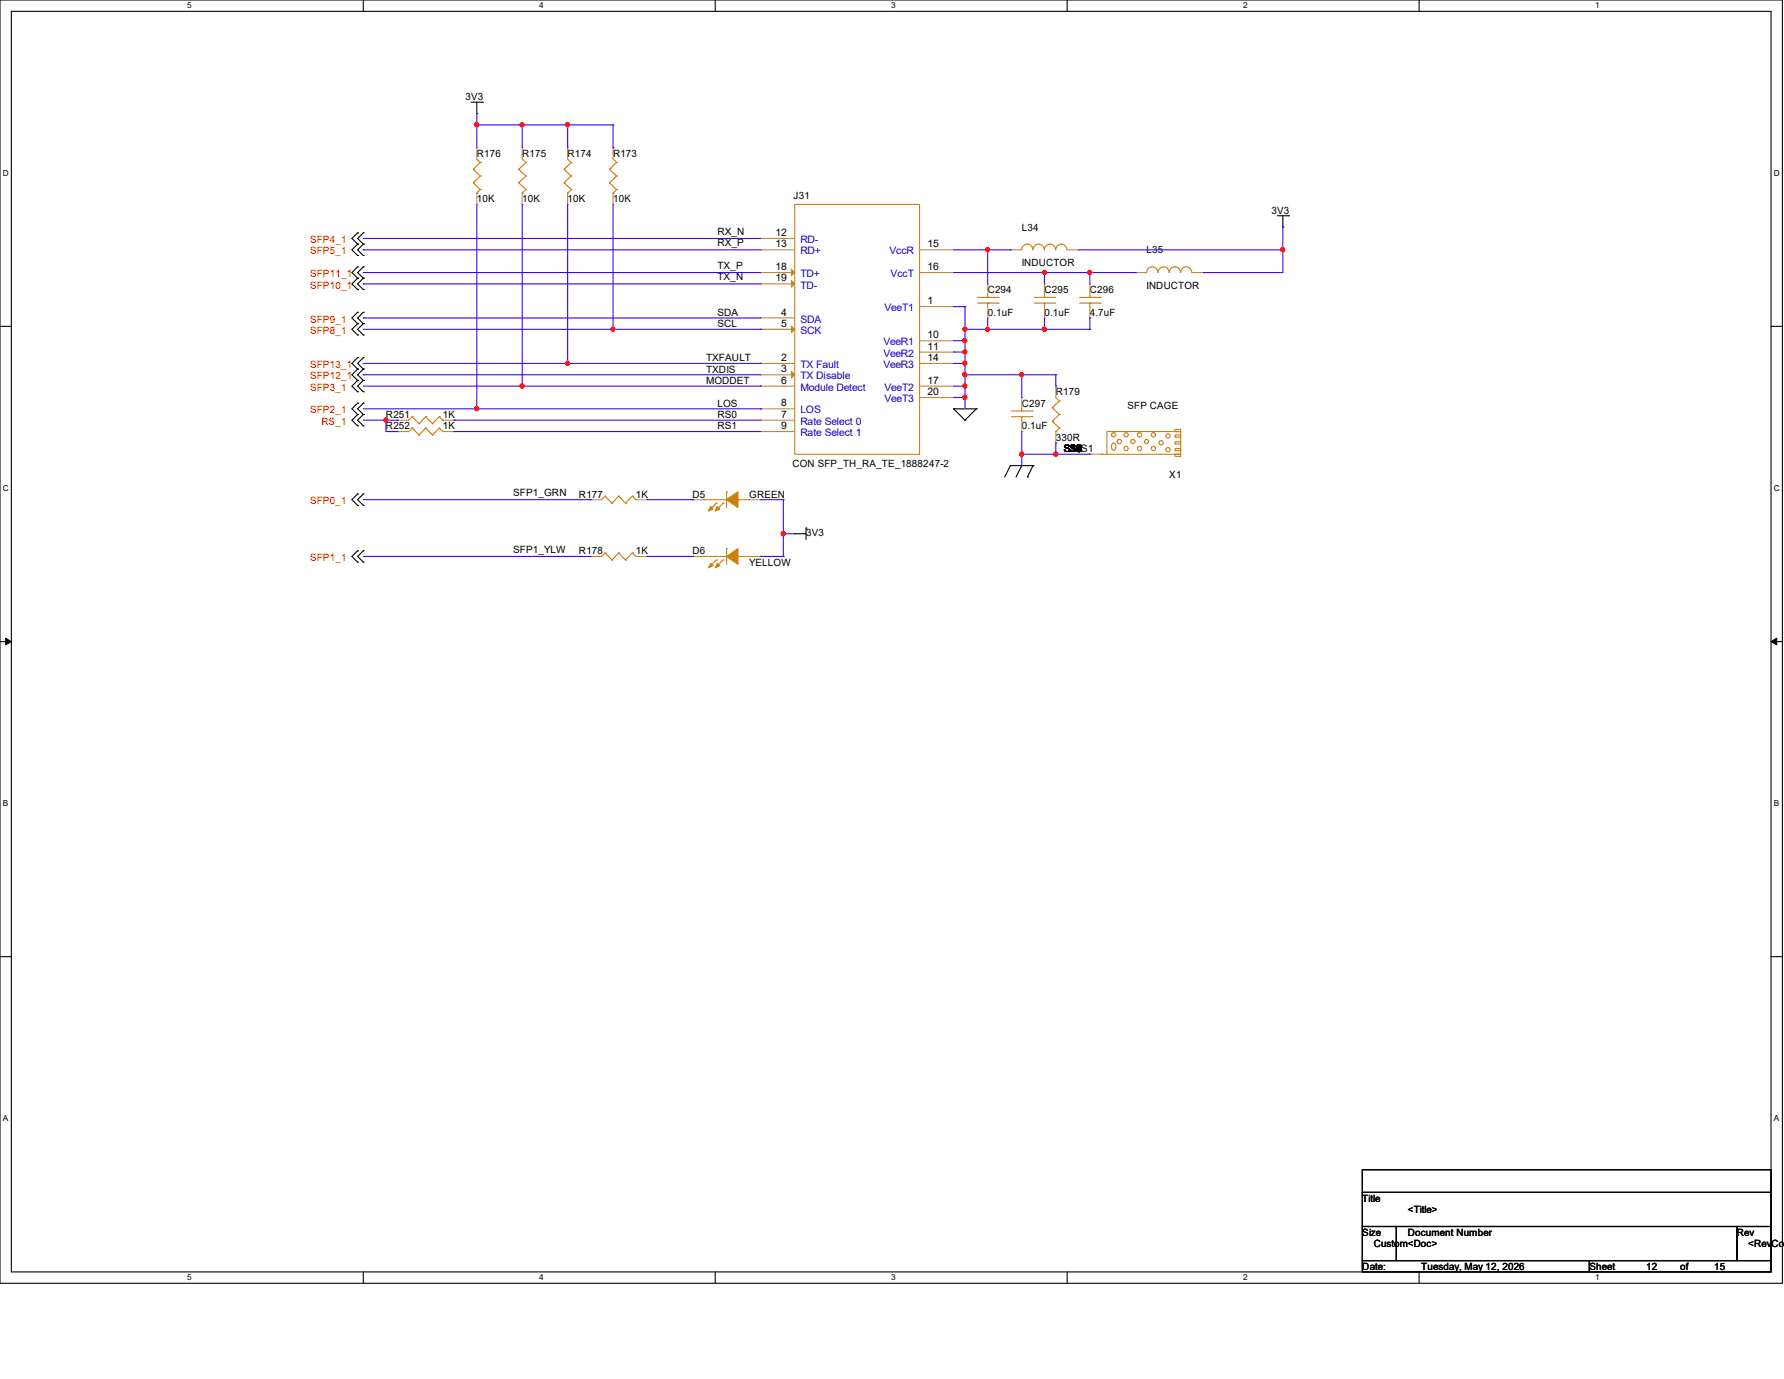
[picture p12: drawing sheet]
<svg xmlns="http://www.w3.org/2000/svg" width="279mm" height="216mm" viewBox="0 0 279 216" stroke-linecap="round" stroke-linejoin="round" font-family="sans-serif">
<path d="M0 0h279.1v200.9h-279.1zM1.8 1.8h275.6v197.3h-275.6z" fill="none" stroke="#000" stroke-width=".17"/>
<g fill="#fff">
<path d="M29.3 .2h.7v1.4h-.7z"/>
<path d="M29.3 199.3h.7v1.4h-.7z"/>
</g>
<path d="M56.9 0v1.8M56.9 199.1v1.8" fill="none" stroke="#000" stroke-width=".17"/>
<g fill="#fff">
<path d="M84.5 .2h.6v1.4h-.6z"/>
<path d="M84.5 199.3h.6v1.4h-.6z"/>
</g>
<path d="M112 0v1.8M112 199.1v1.8" fill="none" stroke="#000" stroke-width=".17"/>
<g fill="#fff">
<path d="M139.6 .2h.7v1.4h-.7z"/>
<path d="M139.6 199.3h.7v1.4h-.7z"/>
</g>
<path d="M167.1 0v1.8M167.1 199.1v1.8" fill="none" stroke="#000" stroke-width=".17"/>
<g fill="#fff">
<path d="M194.7 .2h.7v1.4h-.7z"/>
<path d="M194.7 199.3h.7v1.4h-.7z"/>
</g>
<path d="M222.2 0v1.8M222.2 199.1v1.8" fill="none" stroke="#000" stroke-width=".17"/>
<g fill="#fff">
<path d="M249.8 .2h.7v1.4h-.7z"/>
<path d="M249.8 199.3h.7v1.4h-.7z"/>
<path d="M.5 26.4h.9v1.4h-.9z"/>
<path d="M277.8 26.4h.9v1.4h-.9z"/>
<path d="M.5 75.7h.9v1.4h-.9z"/>
<path d="M277.8 75.7h.9v1.4h-.9z"/>
</g>
<path d="M0 51.1h1.8M277.4 51.1h1.7" fill="none" stroke="#000" stroke-width=".17"/>
<g fill="#fff">
<path d="M.5 125.1h.8v1.4h-.8z"/>
<path d="M277.8 125.1h.8v1.4h-.8z"/>
</g>
<path d="M0 100.5h1.8M277.4 100.5h1.7" fill="none" stroke="#000" stroke-width=".17"/>
<path d="M.9 99.9l.9 .6-.9 .5zM277.4 100.5l.9-.6v1.1z" fill="#000" stroke="#000" stroke-width=".16"/>
<g fill="#fff">
<path d="M.5 174.4h.8v1.4h-.8z"/>
<path d="M277.8 174.4h.8v1.4h-.8z"/>
</g>
<g fill="none" stroke="#000" stroke-width=".17">
<path d="M73.8 16h1.8M74.7 17.8h.1M74.7 16v1.8M75.6 16h.1M56 36.4h.1M56 38.2h.1M56 36.4l-.9 .9 .9 .9M56 38.2l-.9 .9 .9 .9M56.9 36.4h.1M56.9 38.2h.1M56.9 36.4l-.9 .9 .9 .9M56.9 38.2l-.9 .9 .9 .9"/>
<path d="M200 33.8h1.8M200.9 35.6h.1M200.9 33.8v1.8M201.8 33.8h.1M56 40h.1M56 43.6h.1M56 45.3h.1M56 41.8h.1M56 48.9h.1M56 50.7h.1M56 52.5h.1M56 56h.1"/>
<path d="M56 57.8h.1M56 59.6h.1M56 43.6l-.9 .8 .9 .9M56 41.8l-.9 .9 .9 .9M56 48.9l-.9 .9 .9 .9M56 50.7l-.9 .9 .9 .9M56 56l-.9 .9 .9 .9M56 57.8l-.9 .9 .9 .9M56 59.6l-.9 .9 .9 .8M56.9 40h.1M56.9 43.6h.1M56.9 45.3h.1"/>
<path d="M56.9 41.8h.1M56.9 48.9h.1M56.9 50.7h.1M56.9 52.5h.1M56.9 56h.1M56.9 57.8h.1M56.9 59.6h.1M56.9 43.6l-.9 .8 .9 .9M56.9 41.8l-.9 .9 .9 .9M56.9 48.9l-.9 .9 .9 .9M56.9 50.7l-.9 .9 .9 .9M56.9 56l-.9 .9 .9 .9"/>
<path d="M56.9 57.8l-.9 .9 .9 .9M56.9 59.6l-.9 .9 .9 .8M56 61.3h.1M56 63.1h.1M56 64.9h.1M56 77.3h.1M56 79.1h.1M56 66.7h.1M56 63.1l-.9 .9 .9 .9M56 77.3l-.9 .9 .9 .9M56 64.9l-.9 .9 .9 .9M56.9 61.3h.1"/>
<path d="M56.9 63.1h.1M56.9 64.9h.1M56.9 77.3h.1M56.9 79.1h.1M56.9 66.7h.1M56.9 63.1l-.9 .9 .9 .9M56.9 77.3l-.9 .9 .9 .9M56.9 64.9l-.9 .9 .9 .9M149.4 64h.1M149.4 64h3.5M149.4 64l1.7 1.8M151.1 65.8h.1"/>
<path d="M152.9 64h.1M152.9 64l-1.8 1.8M158.2 72.9h.1M158.2 72.9l-.8 1.8M158.2 72.9h3.6M160 72.9h.1M160 72.9l-.9 1.8M160.9 74.7h.1M161.8 72.9h.1M161.8 72.9l-.9 1.8M56 86.2h.1M56 88h.1"/>
<path d="M56 86.2l-.9 .9 .9 .9M56.9 86.2h.1M56.9 88h.1M56.9 86.2l-.9 .9 .9 .9M124.5 83.6h.1M124.5 83.6h1.7M126.2 82.7h.1M126.2 82.7v1.8M0 149.8h1.8M277.4 149.8h1.7M213.4 183.1h64v3.6h-64zM213.4 186.7h64v5.3h-64z"/>
<path d="M213.4 192h5.3v5.4h-5.3zM213.4 197.4h35.5v1.7h-35.5zM218.7 192h53.3v5.4h-53.3zM248.9 197.4h28.5v1.7h-28.5zM272 192h5.4v5.4h-5.4z"/>
</g>
<g fill="none" stroke="#cc8006" stroke-width=".17">
<path d="M74.1 26.5h.1M74.1 28.6h.1M74.1 26.5l1.1 1.1M74.1 28.6l1.1 1.1M74.7 30.2h.1M74.7 24.9l.5 .5M75.2 25.4h.1M75.2 27.6h.1M75.2 29.7h.1M75.2 25.4l-1.1 1.1M75.2 27.6l-1.1 1M75.2 29.7l-.5 .5"/>
<path d="M81.2 26.5h.1M81.2 28.6h.1M81.2 26.5l1.1 1.1M81.2 28.6l1.1 1.1M81.8 30.2h.1M81.8 24.9l.5 .5M82.3 25.4h.1M82.3 27.6h.1M82.3 29.7h.1M82.3 25.4l-1.1 1.1M82.3 27.6l-1.1 1M82.3 29.7l-.5 .5"/>
<path d="M88.3 26.5h.1M88.3 28.6h.1M88.3 26.5l1.2 1.1M88.3 28.6l1.2 1.1M88.9 30.2h.1M88.9 24.9l.6 .5M89.5 25.4h.1M89.5 27.6h.1M89.5 29.7h.1M89.5 25.4l-1.2 1.1M89.5 27.6l-1.2 1M89.5 29.7l-.6 .5"/>
<path d="M95.5 26.5h.1M95.5 28.6h.1M95.5 26.5l1.1 1.1M95.5 28.6l1.1 1.1M96 30.2h.1M96 24.9l.6 .5M96.6 25.4h.1M96.6 27.6h.1M96.6 29.7h.1M96.6 25.4l-1.1 1.1M96.6 27.6l-1.1 1M96.6 29.7l-.6 .5"/>
<path d="M124.5 32h19.5v39.1h-19.5zM160 39.1a.87 .87 0 0 1 .9-.9 .87 .87 0 0 1 .9 .9M161.8 39.1a.87 .87 0 0 1 .9-.9 .87 .87 0 0 1 .8 .9M163.6 39.1a.87 .87 0 0 1 .8-.9 .87 .87 0 0 1 .9 .9M165.4 39.1a.87 .87 0 0 1 .8-.9 .87 .87 0 0 1 .9 .9M153.1 47.5h3.2M153.1 46.6h3.2M154.7 46.6h.1M154.7 47.5h.1M154.7 46.2v.4M154.7 47.5v.5M156.3 47.5h.1"/>
<path d="M156.3 46.6h.1M162 47.5h3.2M162 46.6h3.2M163.6 46.6h.1M163.6 47.5h.1M163.6 46.2v.4M163.6 47.5v.5M165.2 47.5h.1M165.2 46.6h.1M169.1 47.5h3.2M169.1 46.6h3.2M170.7 46.6h.1"/>
<path d="M170.7 47.5h.1M170.7 46.2v.4M170.7 47.5v.5M172.3 47.5h.1M172.3 46.6h.1M181.3 42.7a.87 .87 0 0 0-.9-.9 .87 .87 0 0 0-.8 .9M183.1 42.7a.87 .87 0 0 0-.9-.9 .87 .87 0 0 0-.8 .9M184.9 42.7a.87 .87 0 0 0-.9-.9 .87 .87 0 0 0-.9 .9M186.6 42.7a.87 .87 0 0 0-.8-.9 .87 .87 0 0 0-.9 .9M64.6 67h.1M64.6 65.2h.1M64.6 67l-.6 .6"/>
<path d="M64.6 67l1 1.1M64.6 65.2l-.6 .6M64.6 65.2l1 1.1M65.6 68.1h.1M65.6 66.3h.1M66.7 67h.1M66.7 65.2h.1M66.7 67l-1.1 1.1M66.7 67l1 1.1M66.7 65.2l-1.1 1.1M66.7 65.2l1 1.1M67.7 68.1h.1"/>
<path d="M67.7 66.3h.1M68.8 67h.1M68.8 65.2h.1M68.8 67l-1.1 1.1M68.8 67l.5 .6M68.8 65.2l-1.1 1.1M68.8 65.2l.5 .6M69.3 67.6h.1M69.3 65.8h.1M94.8 77.7h.1M94.8 77.7l-.6 .5M94.8 77.7l1 1.1"/>
<path d="M95.8 78.8h.1M96.9 77.7h.1M96.9 77.7l-1.1 1.1M96.9 77.7l1.1 1.1M98 78.8h.1M99 77.7h.1M99 77.7l-1 1.1M99 77.7l.6 .5M99.6 78.2h.1M110.2 78.2h.1M110.2 78.2h3.6M112.2 78.8h.1"/>
<path d="M112.2 78.8l-1.1 1M113.2 78.8h.1M113.2 78.8l-1 1M113.8 77h.1M113.8 77v2.5M115.6 78.2h.1M115.6 78.2h1.7M158.4 65.2h3.2M158.4 64.3h3.2M160 64.3h.1M160 65.2h.1M160 64v.3"/>
<path d="M160 65.2v.6M161.6 65.2h.1M161.6 64.3h.1M164.8 63.8h.1M164.8 66h.1M164.8 63.8l1.1 1.1M164.8 66l1.1 1M165.4 67.6h.1M165.4 62.2l.5 .6M165.9 62.8h.1M165.9 64.9h.1M165.9 67h.1"/>
<path d="M165.9 62.8l-1.1 1M165.9 64.9l-1.1 1.1M165.9 67l-.5 .6M172.5 71.1h.1M172.5 71.1h.9M173.4 67.6h11.5v3.5h-11.5zM174.2 69.4l.2-.1a.69 .69 0 0 1 0 1.2 .7 .7 0 0 1-.2-1.1zM184 68.1h.9v.4h-.9zM184 70.2h.9v.4h-.9zM184 69.2h.9v.3h-.9zM184 67.2h.9v.4h-.9zM184 71.1h.9v.4h-.9z"/>
<path d="M94.8 86.6h.1M94.8 86.6l-.6 .5M94.8 86.6l1 1.1M95.8 87.7h.1M96.9 86.6h.1M96.9 86.6l-1.1 1.1M96.9 86.6l1.1 1.1M98 87.7h.1M99 86.6h.1M99 86.6l-1 1.1M99 86.6l.6 .5M99.6 87.1h.1"/>
<path d="M110.2 87.1h.1M110.2 87.1h3.6M112.2 87.7h.1M112.2 87.7l-1.1 1M113.2 87.7h.1M113.2 87.7l-1 1M113.8 85.9h.1M113.8 85.9v2.4M115.6 87.1h.1M115.6 87.1h1.7"/>
<circle cx="174.4" cy="68.1" r=".34"/>
<circle cx="175.3" cy="69.1" r=".34"/>
<circle cx="176.4" cy="70.2" r=".34"/>
<circle cx="176.4" cy="68.1" r=".34"/>
<circle cx="177.4" cy="69.1" r=".34"/>
<circle cx="178.5" cy="70.2" r=".34"/>
<circle cx="178.5" cy="68.1" r=".34"/>
<circle cx="179.5" cy="69.1" r=".33"/>
<circle cx="180.6" cy="68.1" r=".34"/>
<circle cx="180.6" cy="70.2" r=".34"/>
<circle cx="181.9" cy="69.3" r=".34"/>
<circle cx="182.9" cy="68.2" r=".34"/>
<circle cx="182.9" cy="70.4" r=".34"/>
</g>
<g fill="none" stroke="#a84" stroke-width=".17">
<path d="M74.7 23.1h.1M74.7 32h.1M74.7 23.1v1.8M74.7 30.2v1.8M81.8 23.1h.1M81.8 32h.1M81.8 23.1v1.8M81.8 30.2v1.8M88.9 23.1h.1M88.9 32h.1M88.9 23.1v1.8M88.9 30.2v1.8"/>
<path d="M96 23.1h.1M96 32h.1M96 23.1v1.8M96 30.2v1.8M119.1 39.1h.1M119.1 37.3h.1M119.1 39.1h5.4M119.1 37.3h5.4M144 39.1h5.4M149.4 39.1h.1M158.2 39.1h.1M158.2 39.1h1.8"/>
<path d="M167.1 39.1h1.8M168.9 39.1h.1M119.1 51.6h.1M119.1 49.8h.1M119.1 42.7h.1M119.1 44.4h.1M119.1 58.7h.1M119.1 56.9h.1M119.1 51.6h5.4M119.1 49.8h5.4M119.1 42.7h5.4M119.1 44.4h5.4"/>
<path d="M119.1 58.7h5.4M119.1 56.9h5.4M144 42.7h5.4M144 56.9h5.4M144 53.3h5.4M144 55.1h5.4M144 48h5.4M149.4 42.7h.1M149.4 53.3h.1M149.4 55.1h.1M149.4 56.9h.1M149.4 48h.1"/>
<path d="M154.7 44.4h.1M154.7 49.8h.1M154.7 44.4v1.8M154.7 48v1.8M163.6 44.4h.1M163.6 49.8h.1M163.6 44.4v1.8M163.6 48v1.8M170.7 44.4h.1M170.7 49.8h.1M170.7 44.4v1.8M170.7 48v1.8"/>
<path d="M177.8 42.7h.1M177.8 42.7h1.8M186.7 42.7h1.8M188.5 42.7h.1M62.2 67.6h.1M62.2 65.8h.1M62.2 65.8h1.8M62.2 67.6h1.8M69.3 65.8h1.8M69.3 67.6h1.8M71.1 67.6h.1M71.1 65.8h.1"/>
<path d="M92.5 78.2h.1M92.5 78.2h1.7M99.6 78.2h1.7M101.3 78.2h.1M108.5 78.2h.1M108.5 78.2h1.7M117.3 78.2h1.8M119.1 78.2h.1M119.1 64h.1M119.1 60.5h.1M119.1 65.8h.1M119.1 67.6h.1"/>
<path d="M119.1 64h5.4M119.1 60.5h5.4M119.1 65.8h5.4M119.1 67.6h5.4M144 60.5h5.4M144 62.2h5.4M149.4 60.5h.1M149.4 62.2h.1M160 62.2h.1M160 67.6h.1M160 62.2v1.8M160 65.8v1.8"/>
<path d="M165.4 60.5h.1M165.4 69.3h.1M165.4 60.5v1.7M165.4 67.6v1.7M170.7 71.1h.1M170.7 71.1h1.8M92.5 87.1h.1M92.5 87.1h1.7M99.6 87.1h1.7M101.3 87.1h.1M108.5 87.1h.1M108.5 87.1h1.7"/>
<path d="M117.3 87.1h1.8M119.1 87.1h.1"/>
</g>
<g fill="#cc8006" stroke="#cc8006" stroke-width=".17">
<path d="M113.8 78.2l1.8-1.2v2.5z" fill-rule="evenodd"/>
<path d="M111.3 79.3l.4 .4-.7 .3z" fill-rule="evenodd"/>
<path d="M112.4 79.3l.3 .4-.7 .3z" fill-rule="evenodd"/>
<path d="M113.8 87.1l1.8-1.2v2.4z" fill-rule="evenodd"/>
<path d="M111.3 88.2l.4 .4-.7 .3z" fill-rule="evenodd"/>
<path d="M112.4 88.2l.3 .4-.7 .3z" fill-rule="evenodd"/>
</g>
<g fill="#a84" stroke="#a84" stroke-width=".17">
<path d="M124 51.1l.5 .5-.5 .5z"/>
<path d="M124 42.2l.5 .5-.5 .5z"/>
<path d="M124 43.9l.5 .5-.5 .6z"/>
<path d="M124 58.2l.5 .5-.5 .5z"/>
</g>
<g fill="none" stroke="#4200ff" stroke-width=".17">
<path d="M74.7 19.6h.1M74.7 17.8v5.3M74.7 19.6h21.3M81.8 19.6h.1M81.8 19.6v3.5M88.9 19.6h.1M88.9 19.6v3.5M96 19.6h.1M96 19.6v3.5M56.9 37.3h.1M56.9 39.1h.1M56.9 37.3h62.2"/>
<path d="M56.9 39.1h62.2M74.7 32v32M81.8 32v28.5M88.9 32v24.9M96 23.1h.1M96 32v19.6M149.4 39.1h8.8M154.7 39.1h.1M154.7 39.1v5.3M158.2 39.1h.1M168.9 39.1h32M200.9 39.1h.1"/>
<path d="M200.9 35.6h.1M200.9 35.6v7.1h-12.4M56.9 42.7h.1M56.9 44.4h.1M56.9 49.8h.1M56.9 58.7h.1M56.9 42.7h62.2M56.9 44.4h62.2M56.9 49.8h62.2M56.9 51.6h62.2M56.9 56.9h62.2M56.9 58.7h62.2"/>
<path d="M88.9 56.9h.1M96 51.6h.1M119.1 51.6h.1M119.1 56.9h.1M149.4 42.7h28.4M149.4 56.9h1.7M149.4 48h1.7M149.4 53.3h1.7M149.4 55.1h1.7M151.1 48h.1M151.1 51.6h.1M151.1 53.3h.1"/>
<path d="M151.1 55.1h.1M151.1 56.9h.1M151.1 58.7h.1M151.1 51.6h19.6M151.1 58.7h14.3M151.1 48v16M154.7 51.6h.1M154.7 49.8v1.8M160 58.7h.1M160 58.7v3.5M163.6 42.7h.1M163.6 51.6h.1"/>
<path d="M163.6 42.7v1.7M163.6 49.8v1.8M165.4 58.7h.1M165.4 58.7v1.8M170.7 42.7h.1M170.7 49.8h.1M170.7 51.6h.1M170.7 42.7v1.7M170.7 49.8v1.8M177.8 42.7h.1M188.5 42.7h.1M56.9 60.5h62.2"/>
<path d="M56.9 64h62.2M56.9 65.8h5.3M56.9 78.2h35.6M60.5 65.8h.1M60.5 65.8v1.8h1.7M62.2 65.8h.1M62.2 67.6h.1M71.1 65.8h.1M71.1 67.6h.1M71.1 65.8h48M71.1 67.6h48M74.7 64h.1"/>
<path d="M81.8 60.5h.1M92.5 78.2h.1M101.3 78.2h7.2M108.5 78.2h.1M119.1 60.5h.1M119.1 64h.1M119.1 78.2h3.6M122.7 78.2h.1M122.7 78.2v8.9M149.4 62.2h.1M149.4 60.5h1.7M149.4 62.2h1.7"/>
<path d="M151.1 60.5h.1M151.1 62.2h.1M160 71.1h.1M160 67.6v5.3M160 71.1h10.7M165.4 60.5h.1M165.4 71.1h.1M165.4 69.3h.1M165.4 69.3v1.8M56.9 87.1h35.6M92.5 87.1h.1M101.3 87.1h7.2"/>
<path d="M108.5 87.1h.1M119.1 87.1h.1M119.1 87.1h3.6M122.7 83.6h.1M122.7 87.1h.1M122.7 83.6h1.8"/>
</g>
<g fill="#f00" stroke="#f00" stroke-width=".17">
<circle cx="96" cy="51.5" r=".32"/>
<circle cx="81.8" cy="60.4" r=".32"/>
<circle cx="74.7" cy="64" r=".32"/>
<circle cx="88.9" cy="56.9" r=".32"/>
<circle cx="74.7" cy="19.5" r=".32"/>
<circle cx="81.8" cy="19.5" r=".32"/>
<circle cx="88.9" cy="19.5" r=".32"/>
<circle cx="122.7" cy="83.5" r=".32"/>
<circle cx="200.9" cy="39.1" r=".32"/>
<circle cx="163.6" cy="42.7" r=".32"/>
<circle cx="170.7" cy="42.7" r=".32"/>
<circle cx="154.7" cy="39.1" r=".32"/>
<circle cx="151.1" cy="55.1" r=".32"/>
<circle cx="151.1" cy="56.9" r=".32"/>
<circle cx="151.1" cy="58.7" r=".32"/>
<circle cx="151.1" cy="60.4" r=".32"/>
<circle cx="151.1" cy="62.2" r=".32"/>
<circle cx="154.7" cy="51.5" r=".32"/>
<circle cx="151.1" cy="51.5" r=".32"/>
<circle cx="151.1" cy="53.3" r=".32"/>
<circle cx="163.6" cy="51.5" r=".32"/>
<circle cx="160" cy="58.7" r=".32"/>
<circle cx="160" cy="71.1" r=".32"/>
<circle cx="165.3" cy="71.1" r=".32"/>
<circle cx="60.4" cy="65.8" r=".32"/>
</g>
<g font-size="1.6">
<text x="72.9" y="15.7">3V3</text>
<text x="74.7" y="24.6">R176</text>
<text x="81.8" y="24.6">R175</text>
<text x="88.9" y="24.6">R174</text>
<text x="96" y="24.6">R173</text>
<text x="74.7" y="31.7">10K</text>
<text x="81.8" y="31.7">10K</text>
<text x="88.9" y="31.7">10K</text>
<text x="96" y="31.7">10K</text>
<text x="124.3" y="31.1">J31</text>
<text x="199.1" y="33.4">3V3</text>
<text x="112.4" y="36.8">RX_N</text>
<text x="112.4" y="38.6">RX_P</text>
<text x="121.5" y="38.7">13</text>
<text x="121.5" y="37">12</text>
<text x="145.2" y="38.7">15</text>
<text x="160" y="36.1">L34</text>
<text x="160" y="41.6">INDUCTOR</text>
<text x="179.6" y="39.7">L35</text>
<text x="112.4" y="42.1">TX_P</text>
<text x="112.4" y="43.9">TX_N</text>
<text x="121.5" y="42.3">18</text>
<text x="121.5" y="44.1">19</text>
<text x="145.2" y="42.3">16</text>
<text x="145.2" y="47.6">1</text>
<text x="154.7" y="45.9">C294</text>
<text x="163.6" y="45.9">C295</text>
<text x="170.7" y="45.9">C296</text>
<text x="179.6" y="45.2">INDUCTOR</text>
<text x="112.4" y="49.4">SDA</text>
<text x="112.4" y="51.2">SCL</text>
<text x="122.3" y="51.2">5</text>
<text x="122.3" y="49.4">4</text>
<text x="145.2" y="53">10</text>
<text x="154.7" y="49.4">0.1uF</text>
<text x="163.6" y="49.4">0.1uF</text>
<text x="170.7" y="49.4">4.7uF</text>
<text x="110.6" y="58.3">TXDIS</text>
<text x="110.6" y="56.6">TXFAULT</text>
<text x="122.3" y="58.3">3</text>
<text x="122.3" y="56.5">2</text>
<text x="145.2" y="54.7">11</text>
<text x="145.2" y="56.5">14</text>
<text x="60.5" y="65.4">R251</text>
<text x="69.3" y="65.4">1K</text>
<text x="110.6" y="60.1">MODDET</text>
<text x="112.4" y="65.4">RS0</text>
<text x="112.4" y="63.7">LOS</text>
<text x="122.3" y="63.6">8</text>
<text x="122.3" y="60.1">6</text>
<text x="122.3" y="65.4">7</text>
<text x="145.2" y="60.1">17</text>
<text x="145.2" y="61.8">20</text>
<text x="160" y="63.7">C297</text>
<text x="165.4" y="61.9">R179</text>
<text x="176.6" y="64">SFP CAGE</text>
<text x="60.5" y="67.2">R252</text>
<text x="69.3" y="67.2">1K</text>
<text x="112.4" y="67.2">RS1</text>
<text x="122.3" y="67.2">9</text>
<text x="160" y="67.2">0.1uF</text>
<text x="165.4" y="69">330R</text>
<text x="166.6" y="70.7">S11S1</text>
<text x="166.6" y="70.7">S16</text>
<text x="166.6" y="70.7">S12</text>
<text x="167.5" y="70.7">S2</text>
<text x="167.5" y="70.7">S9</text>
<text x="167.7" y="70.7">20</text>
<text x="168.6" y="70.7">3</text>
<text x="168.6" y="70.7">4</text>
<text x="168.6" y="70.7">5</text>
<text x="168.6" y="70.7">7</text>
<text x="168.6" y="70.7">8</text>
<text x="168.6" y="70.7">9</text>
<text x="168.6" y="70.7">6</text>
<text x="80.3" y="77.7">SFP1_GRN</text>
<text x="90.7" y="77.9">R177</text>
<text x="99.6" y="77.9">1K</text>
<text x="108.5" y="77.9">D5</text>
<text x="117.3" y="77.9">GREEN</text>
<text x="124.1" y="73.1">CON SFP_TH_RA_TE_1888247-2</text>
<text x="183.1" y="74.9">X1</text>
<text x="126.2" y="83.9">3V3</text>
<text x="80.3" y="86.6">SFP1_YLW</text>
<text x="90.7" y="86.8">R178</text>
<text x="99.6" y="86.8">1K</text>
<text x="108.5" y="86.8">D6</text>
<text x="117.3" y="88.6">YELLOW</text>
<text x="213.4" y="188.1">Title</text>
<text x="220.5" y="189.9">&lt;Title&gt;</text>
<text x="213.4" y="193.5">Size</text>
<text x="215.1" y="195.2">Custom&lt;Doc&gt;</text>
<text x="220.5" y="193.5">Document Number</text>
<text x="272" y="193.5">Rev</text>
<text x="273.8" y="195.2">&lt;RevCode</text>
<text x="213.4" y="198.8">Date:</text>
<text x="222.6" y="198.8">Tuesday, May 12, 2026</text>
<text x="248.9" y="198.8">Sheet</text>
<text x="257.8" y="198.8">12</text>
<text x="263.1" y="198.8">of</text>
<text x="268.5" y="198.8">15</text>
</g>
<g font-size="1.6" fill="#f00">
<text x="48.6" y="38.1">SFP4_1</text>
<text x="48.6" y="39.8">SFP5_1</text>
<text x="48.6" y="45.2">SFP10_1</text>
<text x="48.6" y="43.4">SFP11_1</text>
<text x="48.6" y="50.5">SFP9_1</text>
<text x="48.6" y="52.3">SFP8_1</text>
<text x="48.6" y="57.6">SFP13_1</text>
<text x="48.6" y="59.4">SFP12_1</text>
<text x="48.6" y="61.2">SFP3_1</text>
<text x="48.6" y="64.7">SFP2_1</text>
<text x="50.3" y="66.5">RS_1</text>
<text x="48.6" y="78.9">SFP0_1</text>
<text x="48.6" y="87.8">SFP1_1</text>
</g>
<g font-size="1.6" fill="#00c">
<text x="125.3" y="39.8">RD+</text>
<text x="125.3" y="38.1">RD-</text>
<text x="139.3" y="39.8">VccR</text>
<text x="125.3" y="43.4">TD+</text>
<text x="125.3" y="45.2">TD-</text>
<text x="139.5" y="43.4">VccT</text>
<text x="125.3" y="52.3">SCK</text>
<text x="125.3" y="50.5">SDA</text>
<text x="138.5" y="48.7">VeeT1</text>
<text x="125.3" y="59.4">TX Disable</text>
<text x="125.3" y="57.6">TX Fault</text>
<text x="138.3" y="54.1">VeeR1</text>
<text x="138.3" y="55.8">VeeR2</text>
<text x="138.3" y="57.6">VeeR3</text>
<text x="125.3" y="64.7">LOS</text>
<text x="125.3" y="61.2">Module Detect</text>
<text x="138.5" y="61.2">VeeT2</text>
<text x="138.5" y="63">VeeT3</text>
<text x="125.3" y="66.5">Rate Select 0</text>
<text x="125.3" y="68.3">Rate Select 1</text>
</g>
<g font-size="1.3">
<text x="29.3" y="1.3">5</text>
<text x="84.5" y="1.3">4</text>
<text x="139.6" y="1.3">3</text>
<text x="194.7" y="1.3">2</text>
<text x="249.8" y="1.3">1</text>
<text x=".5" y="27.6">D</text>
<text x="277.8" y="27.6">D</text>
<text x=".5" y="76.9">C</text>
<text x="277.8" y="76.9">C</text>
<text x=".5" y="126.2">B</text>
<text x="277.8" y="126.2">B</text>
<text x=".5" y="175.6">A</text>
<text x="277.8" y="175.6">A</text>
<text x="29.3" y="200.4">5</text>
<text x="84.5" y="200.4">4</text>
<text x="139.6" y="200.4">3</text>
<text x="194.7" y="200.4">2</text>
<text x="249.8" y="200.4">1</text>
</g>
</svg>
